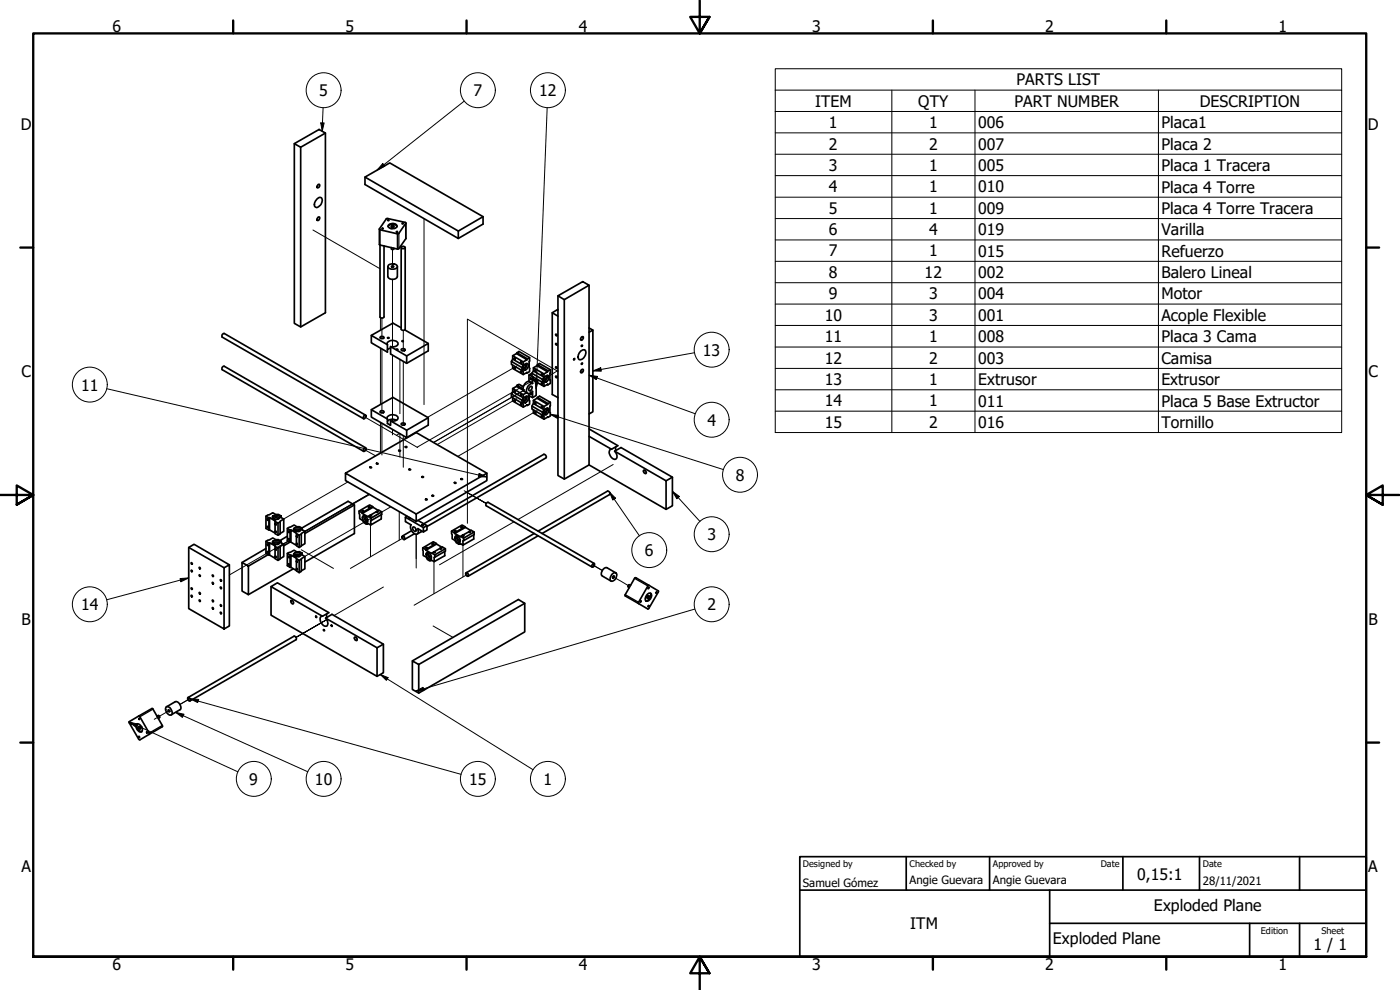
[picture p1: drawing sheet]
<svg xmlns="http://www.w3.org/2000/svg" width="420mm" height="297mm" viewBox="0 0 420 297" stroke-linecap="round" stroke-linejoin="round" font-family="sans-serif">
<!-- layer: Tweak Trail (ISO) -->
<g fill="none" stroke="#000" stroke-width=".3">
<path d="M93.9 69l20.1 11.6M117.8 74.9v5.3M127.3 65.6v55.8M114.2 95.3v3.7M114.6 95.4v6.2M117.8 83.8v20.3M121 99.1v6.2M114.2 104.4v16.9M114.6 104.7v19.2M117.8 106.5v19.9M120 107.8v16.3M121 108.4v19.2"/>
<path d="M155.1 109.8l-26.8 15.4M155.1 119.6l-23.9 13.8M157.5 117l-27.4 15.8M159.2 115.9v.1M161.2 114.8l-.3 .2M161.2 113.4l-36 20.8M167.4 111.4l-27.1-15.7v61.3M167.4 111.2l-2.4 1.4M109.4 125.1l15.9 9.2M109.4 134.9l3.3 1.9M114.2 126.7v9.2M114.6 127v9.5"/>
<path d="M117.8 128.8v1.7M120 130l-1 .6M120 130.1v7M121 130.7v9.5M161.2 123.2l-23.8 13.8M184 139.4l-28.6 16.5M104.5 144.6l-19.4 11.2M110.7 148.3l-19.2 11.1M110.8 148.3l-19.3 11.1M110.9 148.4l-19.4 11.2M111.2 157.5v9.6M117.3 152.1l-25.8 14.8"/>
<path d="M119.8 153.5v8.5M124.9 159.1h.1M139.3 147.2l6.6 3.9-5.6-3.2M143.9 149.9l2 1.2M154.2 156.6l-22.3 12.9M86.4 162.4l-17.6 10.1M86.6 162.4l-1.5 .8M90.4 165l9.7 5.5M115.1 176.1l-14.9 8.6M121.1 161.3l-15.9 9.2M124.9 160.3v10.1M130.2 168.5v9.6"/>
<path d="M138.9 163.5v9.6M140.2 172.4l-15.9 9.2M178.1 169.6l2.7 1.6M183.9 173l4.6 2.7M88.8 191.2l9.2-5.3-9.2 5.3M96.2 187l-7.4 4.2M130 187.8l6 3.4M50.9 213.2l-4.6 2.6M56.7 209.8l-2.7 1.6"/>
</g>
<!-- layer: Visible (ISO) -->
<g fill="none" stroke="#000" stroke-width=".51">
<path d="M97.7 39.9v53.9l-7.5 4.3-1.9-1.1v-53.9M88.3 43.1l7.5-4.3 1.9 1.1-7.5 4.3zM90.2 44.2v53.9M95.2 59.6a.83 .83 0 0 1 1.2-.3 .83 .83 0 0 1 .2 1.2 2.13 2.13 0 0 1-1.7 1.7 1.47 1.47 0 0 1 .2-2.4zM95.5 55.4l.2-.1a.56 .56 0 0 1 .1 .7 .56 .56 0 0 1-.7 .2zM109.5 53.1l28 16.2M95.4 65.3l.3-.2a.56 .56 0 0 1 .1 .7 .56 .56 0 0 1-.7 .2zM113.9 68.8v4.6l.1 .1M114 73.5v21.6a.73 .73 0 0 0 1.3 0v-21.3M114.7 68.5l.3 .1-.3 .1zM116 65.6l.2-.1 5.4 1.2 .2 .3-2.2 3.2-5.7-1.3v-.2zM116.4 66l.3 .2h-.2z"/>
<path d="M116.4 80v3a1.65 1.65 0 0 0 2.9 0v-3M116.5 68a1.62 1.62 0 0 1 2.6 0M116.5 67.6a1.61 1.61 0 0 1 2.7 .3 1.57 1.57 0 0 1-2.7-.1zM116.6 79.5a1.71 1.71 0 0 1 2.7 .6 1.76 1.76 0 0 1-2.9-.1zM117.5 67.9a.36 .36 0 0 0 .3 .4 .36 .36 0 0 0 .4-.4M117.5 74.3v.4a.38 .38 0 0 0 .4 .2 .38 .38 0 0 0 .3-.4M117.6 79.8l.6 .1a.3 .3 0 0 1-.4 .3 .3 .3 0 0 1-.2-.4zM118.9 69.5l.4 .1zM120.4 74.3v24.5a.73 .73 0 0 0 1.2 0v-24.5M120.5 74.1a.6 .6 0 0 1 .6-.2 .6 .6 0 0 1 .4 .5 .58 .58 0 0 1-.6 .3 .58 .58 0 0 1-.4-.6zM121.8 66.9v4.7l-2.2 3.1-5.6-1.2M145 65l-7.5 4.3v2.3l-28-16.2v-2.3l7.5-4.2 28 16.1v2.2l-7.5 4.4"/>
<path d="M120.4 98.3l-2.5-1.3-6.5 3.6M121.5 99l7 4M165.7 93.8l1.7 1.1M167.4 88.8l7.5-4.3 1.9 1.1-7.4 4.3zM167.4 88.8v53.9l2 1 7.4-4.2M167.4 93l-.1-.1-1.6 .9v24.5l1.7 1M169.4 89.9v53.8M176.8 99.7l1.1-.7v24.6l-1.1 .6M176.8 85.6v53.9M176.8 98.4l1.1 .6M111.4 100.6l4.9 2.8v2.2l-4.9-2.7zM114 101.2a.63 .63 0 0 1 .7-.3 .63 .63 0 0 1 .5 .6h-.1a.65 .65 0 0 1-1.1-.3z"/>
<path d="M116.3 103.4a1.24 1.24 0 0 1 1.7-1.2 1.01 1.01 0 0 1 1.2 .3 1.01 1.01 0 0 1 0 1.2l-1 .4-1-.1M116.3 101.3h.4a.23 .23 0 0 1-.2 .2 .23 .23 0 0 1-.2-.2zM117.2 104.4l-.9 .6M117.2 104l4.8 2.8v2.2l-4.8-2.8zM120.5 104.8l.1-.1a.56 .56 0 0 1 .6-.1 .56 .56 0 0 1 .3 .5 .58 .58 0 0 1-.6 .2 .58 .58 0 0 1-.4-.5zM120.6 102.3h.4v.2zM122 106.8l6.5-3.8v2.3l-6.5 3.7M153.5 118.2v.9l3.5 2.1v1M153.5 108.4v.9l3.5 2.1v1M153.9 116.6v.9l3.1 1.9-.3 .7M153.9 117.5l-.4 .7 3.2 1.9v.9M153.9 119.4v.9l3.1 1.9 1.2-.7 .1 .2-.2-.2"/>
<path d="M153.9 106.7v1l3.1 1.9-.3 .7M153.9 107.7l-.4 .7 3.2 1.9v.9M153.9 109.6v.9l3.1 1.9 1.2-.7 .1 .2-.2-.2M154.2 107.6a.25 .25 0 0 1 .4 0 .25 .25 0 0 1 0 .3zM154.3 117.3h.3v.4h-.2zM155 115.9l-1.1 .7 3.1 1.8v1M155 106.1l-1.1 .6 3.1 1.9v1M155.1 115.6l-.1 .3 2 1.2M155.1 105.8l-.1 .3 3.2 1.8-1.2 .7M156.2 118.5h.3v.4zM156.2 108.7l.1-.1a.26 .26 0 0 1 .3 .2 .26 .26 0 0 1-.2 .3zM157 116l-1.2-.7-.7 .3 1.9 1.1"/>
<path d="M157.4 119.2a.66 .66 0 0 1 1.1-.2 .66 .66 0 0 1-.1 1.1 .75 .75 0 0 1-.5 .8 .75 .75 0 0 1-.9-.4zM157.5 119.1a.63 .63 0 0 1 .1 .7 .63 .63 0 0 1-.6 .3M157.5 109.3a.61 .61 0 0 1 .1 .7 .61 .61 0 0 1-.6 .3M157.7 109.1a.65 .65 0 0 1 .9 .3 .65 .65 0 0 1-.2 .9 .71 .71 0 0 1-.6 .7 .71 .71 0 0 1-.8-.5l.2-.7zM158 117.8l-1 .6M158.1 118.9a1.52 1.52 0 0 1-1.1 1.7M158.1 109.1a1.61 1.61 0 0 1-1.1 1.8M158.2 107.9l.1-.2-3.2-1.9 .7-.3 3.1 1.8-.1 3.1M158.7 112.5v1.9l1.1 .6M158.7 114.4a2.16 2.16 0 0 0-1.5 2.9l1.2 .7M158.8 118.7l.1 1.6M158.9 110.5v1l-.6 .4"/>
<path d="M158.9 107.3l-.6 .4M159 116.1a.39 .39 0 0 1 .6-.1 .39 .39 0 0 1 0 .6 .54 .54 0 0 1-.3 .6 .54 .54 0 0 1-.6-.2zM159.3 117.9l.1 .5-.3-.4M159.6 112v.9l3.7 2.1v.9M159.7 111.9l-1 .6 1.1 .6v1.9M159.8 115a2.01 2.01 0 0 0-1.4 3h.8l.6-.6v1.9M159.8 113.1h.1M160.1 110.3v1l3.2 1.8-.5 .7M160.1 111.3l-.5 .7 3.2 1.8v.9M160.1 113.1v1l3.2 1.8 1-.6 .2 .1-.2-.1M160.5 113.9l.2-.1 .1 .4-.1 .1zM160.9 114.6v4.1l-1.1 .6-1.1-.6v-.6"/>
<path d="M161.2 119.5l-1.1 .6 3.2 1.9v.9M161.2 109.7l-1.1 .6 3.2 1.9v.9M161.3 119.2l-.1 .3 3.1 1.8-1 .7M161.3 109.4l-.1 .3 3.1 1.9-1 .6M163.6 113a.59 .59 0 0 1 .6-.4 .59 .59 0 0 1 .5 .6 1.06 1.06 0 0 1-.3 1.1 1.06 1.06 0 0 1-1.1 .2l-.2-.4zM163.8 112.9a.63 .63 0 0 1 0 .7 .63 .63 0 0 1-.6 .3M164.3 112.6v.2a1.6 1.6 0 0 1-1.1 1.6M164.3 111.6l.2-.4-3.2-1.8 .6-.3 3.3 1.8v3.1M165 114l.2 1-.7 .4M165.2 110.9l-.7 .3M172.2 107.7l.3-.1-.1 .3zM174.2 105.5a.86 .86 0 0 1 1-.6 .86 .86 0 0 1 .6 1 1.75 1.75 0 0 1-2.1 1.8 2.17 2.17 0 0 1 .5-2.2z"/>
<path d="M174.5 110.9a.36 .36 0 0 1 .5 0 .36 .36 0 0 1 0 .5l-.2 .3a.36 .36 0 0 1-.5 .1 .36 .36 0 0 1 0-.6zM174.5 101.1l.3-.1a.53 .53 0 0 1 .1 .7 .53 .53 0 0 1-.7 .2zM174.6 103.6l.2 .1-.3 .2zM174.7 108.9l.1 .2-.2 .2zM109.2 124.8a.4 .4 0 0 1 .6-.1 .4 .4 0 0 1-.1 .6l-.6 .3zM109.2 134.7l.3-.3a.54 .54 0 0 1 .3 .7 .54 .54 0 0 1-.8 .2zM109.7 124.6l-42.4-24.5a.73 .73 0 0 0-.6 1l42.5 24.6M109.7 134.4l-42.4-24.5a.67 .67 0 0 0-.6 .3 .67 .67 0 0 0 0 .7l42.5 24.5M111.4 122.9l6.5-3.7 10.6 6.1v2.3l-6.5 3.7M113 139l.5 .2h-.4zM114 123.5a.63 .63 0 0 1 .7-.3 .63 .63 0 0 1 .5 .5l-.1 .1a.65 .65 0 0 1-1.1-.3zM116.3 125.7v1.3l.9 .6v-1.3"/>
<path d="M116.3 125.7a1.24 1.24 0 0 1 1.7-1.3 1.01 1.01 0 0 1 1.2 .4 1.01 1.01 0 0 1 0 1.2l-1 .4-1-.1M116.3 125.7l-4.9-2.8v2.2l10.6 6.2v-2.2l-4.8-2.8M119 126.1a2.22 2.22 0 0 0-2.7 .3M120.5 127h.1a.56 .56 0 0 1 .6-.1 .56 .56 0 0 1 .3 .5 .58 .58 0 0 1-.6 .2 .58 .58 0 0 1-.4-.6zM128.5 125.3l-6.5 3.8M154.2 120.1a.25 .25 0 0 1 .4 .1 .25 .25 0 0 1 0 .3zM156.2 121.3l.2-.1 .2 .4-.2 .1zM158.8 120.2l.1 1.1-.6 .4M159.6 121.8v.9l3.7 2.1v1M160.1 120.1v1l3.2 1.8-.5 .8M160.1 121.1l-.5 .7 3.2 1.9v.9M160.1 122.9v1l3.2 1.9 1-.7"/>
<path d="M163.6 122.8a.63 .63 0 0 1 .9-.3 .63 .63 0 0 1 .2 .9 .9 .9 0 0 1-.5 .9 .9 .9 0 0 1-.9 0l-.2-.4zM163.8 122.7a.63 .63 0 0 1 0 .7 .63 .63 0 0 1-.6 .3M164.3 122.4v.6a1.54 1.54 0 0 1-1.1 1.3M164.3 121.3l.2-.2-3.2-1.9 .6-.3 3.3 1.8v3.2M165 123.7l.2 1.1-.7 .4M165.2 120.7l-.7 .4M176.8 128.7l8.6 5-1.9 1.1M176.8 130.9l6.7 3.9M183.5 134.8a1.24 1.24 0 0 0-.2 2.2 1.01 1.01 0 0 0 .8 .8 1.01 1.01 0 0 0 1.1-.6l-.1-.8-.6-1M184.5 135.4l15.4 8.9v8.5l-23.1-13.3M184.5 135.4l1.9-1.1 15.4 8.9-1.9 1.1M184.8 134v1.2"/>
<path d="M79.8 154.9l.9 .5M80.9 159l1.6 .9M81.8 155.4a1.61 1.61 0 0 1 2.1 0M81.9 154.9a1.34 1.34 0 0 1 2 .4 1.25 1.25 0 0 1-2.2-.2zM82.2 155.8a.67 .67 0 0 1 .6-.4 .67 .67 0 0 1 .6 .4M82.5 157.1l.1-.8-1.7-1v3.7l-.2 .1M82.5 156.4l.9 .6v3.6l-.9-.5v-.6M82.5 157.1h.4v.4zM82.5 157.3v2.1M84.1 156.6l-.7 .4M84.3 155.2v-.4v.4l.9 .6v3.6l-1.1 .7M84.3 154.8l-.7-.4h-.9l-.8-.6-2.1 1.1v3.6l.9 .6v-3.7l.2-.1"/>
<path d="M85.2 155.8l-1.1 .6v3.9l-.7 .3M86.2 158.5l.9 .6M88.1 159.1a1.62 1.62 0 0 1 2.1 0M88.2 158.5a1.38 1.38 0 0 1 2.1 .4 1.36 1.36 0 0 1-2.2 0zM88.6 159.4a.67 .67 0 0 1 .6-.3 .67 .67 0 0 1 .6 .3M90.6 158.4l13.9-8 1.9 1.1v8.6l-14.9 8.5M90.7 158.9v-.4v.4l.8 .5v3.7l-1.1 .7M90.7 158.5l-.8-.5h-.8l-.8-.5-2.1 1v3.7l.9 .5v-3.6l.2-.1M91.5 159.4l-1.1 .7v3.8l-.6 .4M103.7 142v2.2l21.2 12.2v-2.2l-21.2-12.2 21.2-12.2 21.2 12.2v2.2l-21.2 12.2M106.4 151.5l-14.9 8.6M108.7 154l1.7 1.1 .6-.4"/>
<path d="M108.8 154.9a1.2 1.2 0 0 1 1.6 1.5 .75 .75 0 0 1-.9 .3 .75 .75 0 0 1-.5-.8zM109.3 154.7a1.52 1.52 0 0 0 1 1.8M109.8 155a.63 .63 0 0 0-.1 .7 .63 .63 0 0 0 .7 .3M110.4 157l-.4 .3 .4-.3 .9 .5M111.1 140.1h.2l.2 .2-.4 .1zM111.8 152l-.9-.5-3.1 1.8 .1 2.3 2.1 1.7M112 152.2l-.2-.2-3.2 1.8-.8-.5M113 153.5l-1.8 1M113.1 153.5l.6-.4 .9 .5-3.2 1.8-.9-.5M113.5 153.1l-1.5-.9-3.3 1.8-.1-.2M114.4 154.4v1.3l-3.1 1.8 .1-1.3M114.6 153.6v.8l-3.2 1.8v-.8"/>
<path d="M121.7 155.2l5.4 3.1M122.2 154.9l-.5 .3v1.3l1.7 1a1.96 1.96 0 0 0 1.8 2.7l.3-.5-.1-1.1 1.7 1M122.8 140.8l.5 .1-.5 .1zM122.8 155.2l-.1 .2h.4M123.5 159.2l-2.7 1.6M123.9 158.2a.76 .76 0 0 1 .8 .3 .76 .76 0 0 1 0 .9 .94 .94 0 0 1-.8-1.2zM125.4 156.1l2.7 1.6M126.6 143.1h.5zM126.6 159.3l-1.4 .9M127.1 158.3l1-.6v1.3l-1 .6zM127.2 157.1l36-20.8a.73 .73 0 0 1 .6 1.1l-35.7 20.6M136.4 144.8l.3-.1 .1 .3h-.3z"/>
<path d="M138.3 143.7l.4-.1 .1 .2-.4 .1zM139.6 158l-.9-.5-3.2 1.9 .2 2.3 2 1.6M139.7 158.2l-.1-.2-3.2 1.9-.9-.5M140.7 159.6l-1.8 1M140.8 159.4l.6-.3 .9 .5-3.2 1.9-.9-.5M141.3 159.2l-1.6-1-3.2 1.9-.1-.2M142.3 159.6v.8l-3.2 1.8v-.7M146.1 142l-21.2 12.2M161.5 159.4l20.8-12a.67 .67 0 0 1 .6 .3 .67 .67 0 0 1 0 .7l-20.2 11.7M193.2 141.1a.58 .58 0 0 1 .6 .3 .58 .58 0 0 1-.1 .7 .75 .75 0 0 1-.5-1zM201.8 143.2v8.6l-1.9 1M56.6 164.3l10.6 6.1"/>
<path d="M57.3 176.5h.3l.1 .3zM57.4 168.8l.3 .5zM57.4 178.6l.3 .3-.1 .2zM59.8 177.8l.1-.1a.26 .26 0 0 1 .2 .2 .26 .26 0 0 1-.2 .3zM59.8 170.2l.3 .5zM63.7 174.8l.3 .1-.1 .3zM63.8 172.5l.2 .5zM66.1 176.2h.3v.4zM68.8 169.5l-10.6-6.2-1.6 1v18.3l10.6 6.1v-18.3l1.6-.9v18.3l-1.6 .9M72.6 168.8l1.9 1v8.6l-1.9-1.1zM79.8 164.6l-7.2 4.2M79.8 162.4l.9 .5"/>
<path d="M80.5 166.4l-6 3.4M80.9 166.5l1.6 1M81.3 176l1.9-1.1 15.5 8.9-1.9 1.1zM81.3 176v8.6l31.9 18.3v-8.5l-15.5-8.9M81.8 163a1.61 1.61 0 0 1 2.1 0M81.9 162.4a1.38 1.38 0 0 1 2 .4 1.36 1.36 0 0 1-2.2 0zM82.2 163.3a.67 .67 0 0 1 .6-.4 .67 .67 0 0 1 .6 .4M82.5 164.6l.1-.8-1.7-.9v3.6h-.2M82.5 163.9l.9 .6v3.6l-.9-.5v-.5M82.5 164.8v2.1M82.6 164.6l.3 .2v.3l-.4-.3zM84.1 164.1l-.7 .4"/>
<path d="M84.3 162.8v-.4v.4l.9 .5v3.7l-1.1 .6M84.3 162.4l-.7-.5h-.9l-.8-.5-2.1 1v3.6l.9 .5v-3.6h.2M85.2 163.3l-1.1 .6v3.9l-.7 .3M86.2 160.9l-2.1 1.3M86.2 166l.9 .5M87 162.7l-1.8 1.1M87.3 162.7l1.7 .9M87.3 170.2l1.7 1M88 170.7l-13.5 7.7M88.1 166.7a1.62 1.62 0 0 1 2.1 0M88.2 166.1a1.16 1.16 0 0 1 1.2-.4 1.16 1.16 0 0 1 .8 1 1.45 1.45 0 0 1-2.1-.2zM88.6 167a.63 .63 0 0 1 .6-.5 .63 .63 0 0 1 .6 .5"/>
<path d="M89 168.3v-.8l-1.7-1v3.7h-.2M89 167.6l.8 .5v3.7l-.8-.5v-.6M89 170.5l.3 .2-.1 .3-.2-.1zM89 168.3l.3 .4h-.3zM89 160.8v-.8l-1.7-1v3.7h-.2M89 160.1l.8 .5v3.7l-.8-.5v-.6M89 163l.3 .2-.1 .2-.2-.1zM89 160.7l.2 .1v.4zM89 161v2.1M89 168.5v2M90.4 167.8l-.6 .3M90.4 160.3l-.6 .3"/>
<path d="M90.7 166.5v-.5v.5l.8 .5v3.7l-1.1 .5M90.7 166l-.8-.5-.8 .1-.8-.5-2.1 .9v3.7l.9 .5v-3.7h.2M91.5 167l-1.1 .6v3.8l-.6 .4M120.8 160.9a.57 .57 0 0 1 .6 .3 .57 .57 0 0 1-.2 .7 .78 .78 0 0 1-.4-1zM124.4 160.1l-3 1.7M127.7 164.3l.4-.1 .1 .2-.4 .1zM127.8 165.1l1.7 .9 .6-.3M128.1 165.8a1.24 1.24 0 0 1 1.1 .7 1.24 1.24 0 0 1 0 1.3 1.32 1.32 0 0 1-1.1-2zM128.3 165.8v.1a1.47 1.47 0 0 0 1.1 1.7M128.8 166a.61 .61 0 0 0 0 .7 .61 .61 0 0 0 .6 .3M129.5 168.1l-.5 .2 .5-.2 .8 .4M130.9 163.1l-.9-.6-3.1 1.9 .1 2.3 .9 .4 .4 .8 .7 .4"/>
<path d="M131 163.2l-.1-.1-3.1 1.8-.9-.5M132.1 164.5l-1.9 1.1M132.2 164.5l.6-.4 .9 .5-3.2 1.9-.9-.5M132.7 164.2l-1.7-1-3.2 1.9v-.2M133.5 165.5v1.2l-3.2 1.8v-1.3h.2M133.7 164.6v.7l-3.2 1.9v-.7M136.5 160.1l1.7 .9 .5-.4M136.6 161a1.2 1.2 0 0 1 1.5 1.4 .75 .75 0 0 1-.9 .4 .75 .75 0 0 1-.5-.8zM137 160.8a1.52 1.52 0 0 0 1 1.7M137.5 161h-.1a.73 .73 0 0 0 .7 1M138.1 163.1l-.4 .2 .4-.2 .8 .5M139.8 171.9a.58 .58 0 0 1 .7 .3 .58 .58 0 0 1-.2 .7 .75 .75 0 0 1-.5-1z"/>
<path d="M142.2 160.5v1.2l-3.3 1.9v-1.3l.2-.1M160.3 160.1l-20.4 11.8M161.5 160.8l-21 12.1M177.9 169.2l.3-.1a.55 .55 0 0 1 .1 .7 .55 .55 0 0 1-.6 .2zM178.4 169.1l-32-18.4a.75 .75 0 0 0-.5 1.1l31.8 18.4M183.7 172.3a.77 .77 0 0 1 1.1-.4 .77 .77 0 0 1 .2 1.2 1.08 1.08 0 0 1-.6 1.1 1.08 1.08 0 0 1-1.3-.2v-.7zM184.1 172.8a.29 .29 0 0 1 .2 .4 .29 .29 0 0 1-.5 .1zM184.8 171.9l-2.6-1.5a1.65 1.65 0 0 0-1.4 2.4l2.6 1.6M189.2 175.6l-.3-.2-.3 .2-.2 .3 .4 .4M194.4 178.2a.67 .67 0 0 1 .9-.2 .67 .67 0 0 1 .2 .9 1.46 1.46 0 0 1-1.7 1.4 1.68 1.68 0 0 1 .6-2.1zM194.4 176.5l.4-.1-.2 .2zM194.6 178.9l.3 .1-.5 .5-.1-.2z"/>
<path d="M194.8 178.9a.38 .38 0 0 0-.6 0 .38 .38 0 0 0 0 .5l.2 .1M194.8 175.6l-.4 .2-2.8 4.9v.4M194.8 175.6l2.7 1.7v.4l-3 5-2.9-1.6M194.8 175.6l-4-2.3-.3 .1-2.9 5.3 4 2.4M195.1 178a1.63 1.63 0 0 1-1.3 2.3M59.8 180l.3 .5zM63.7 180.1l.1-.1a.26 .26 0 0 1 .3 .2 .26 .26 0 0 1-.2 .3zM63.8 182.3l.2 .4zM66.1 183.8l.2-.1 .2 .4h-.2zM87.3 180.1a.62 .62 0 0 1 .7 .4 .62 .62 0 0 1-.2 .7 .84 .84 0 0 1-.5-1.1zM96.8 184.9a1.08 1.08 0 0 0-.8 .8 1.08 1.08 0 0 0 .4 1.1 1.12 1.12 0 0 0 .7 1 1.12 1.12 0 0 0 1.2-.3 2.15 2.15 0 0 0-.6-2M97.7 185.5l1.9-1.2 15.5 9-1.9 1.1"/>
<path d="M98.1 184.1v1.2M99.4 187.6h.2l.1 .3zM106.4 191.2a.58 .58 0 0 1 .7 .3 .58 .58 0 0 1-.2 .7 .75 .75 0 0 1-.5-1zM115.1 193.3v8.6l-1.9 1M123.8 198.3l1.9 1.1v8.5l-1.9-1zM123.8 198.3l31.8-18.4 1.9 1.1-31.8 18.4M157.5 181v8.6l-31.8 18.3M192.2 180.5l.2-.1-.2 .3zM194.5 181.8l.3-.1-.2 .3zM39.4 216.9l.2 .3zM41 217.3a1.47 1.47 0 0 1 1.5 .7 1.47 1.47 0 0 1-.1 1.6 1.66 1.66 0 0 1-1.4-2.3zM41.2 217.2a1.71 1.71 0 0 0 1.3 2.3"/>
<path d="M41.6 218.1a.39 .39 0 0 1 .5-.1 .39 .39 0 0 1 .1 .6l-.2 .1M41.6 218.1a.33 .33 0 0 1 .4 .2 .33 .33 0 0 1-.2 .4zM41.6 214.9l-2.8 1.6-.1 .3 3 5.1 .3 .1 2.8-1.7M41.6 214.9l.4 .2 2.8 4.8v.4M41.6 214.9l4-2.3h.2l3 5.3-4 2.4M41.7 215.6l.1 .3zM44 219.6l.2 .3zM47.1 214.9l.6-.2 .2 .2v.4l-.4 .3M49.8 212.1a1.6 1.6 0 0 1 1.6 2.4 1.66 1.66 0 0 1-1.6-2.4zM50 212.1l2.6-1.5a1.66 1.66 0 0 1 1.5 2.3l-2.7 1.6M56.3 209.3a.59 .59 0 0 1 .7 .3 .59 .59 0 0 1-.1 .8l-.6-.6zM56.5 209.3l31.8-18.4a.75 .75 0 0 1 .5 1l-31.8 18.4"/>
<path d="M41.7 220.9l.1 .4z"/>
<circle cx="117.8" cy="67.8" r=".3"/>
<circle cx="120.8" cy="67.1" r=".16"/>
<circle cx="119.1" cy="104.9" r=".2"/>
<circle cx="154.5" cy="110.5" r=".21"/>
<circle cx="156.5" cy="111.6" r=".19"/>
<circle cx="159.3" cy="113.7" r=".21"/>
<circle cx="160.7" cy="111.3" r=".22"/>
<circle cx="162.6" cy="112.4" r=".21"/>
<circle cx="162.6" cy="115.2" r=".21"/>
<circle cx="166.9" cy="103.3" r=".24"/>
<circle cx="167" cy="100.5" r=".25"/>
<circle cx="167" cy="113" r=".25"/>
<circle cx="167" cy="110.2" r=".25"/>
<circle cx="119.9" cy="135.2" r=".23"/>
<circle cx="121.9" cy="134.1" r=".22"/>
<circle cx="160.7" cy="121.1" r=".19"/>
<circle cx="160.7" cy="123.9" r=".19"/>
<circle cx="162.6" cy="122.2" r=".21"/>
<circle cx="162.6" cy="125" r=".21"/>
<circle cx="80.3" cy="158.1" r=".24"/>
<circle cx="80.3" cy="155.8" r=".25"/>
<circle cx="82.8" cy="159.5" r=".26"/>
<circle cx="86.7" cy="159.5" r=".25"/>
<circle cx="108.8" cy="153.3" r=".2"/>
<circle cx="110.8" cy="152.2" r=".22"/>
<circle cx="111.2" cy="154.7" r=".21"/>
<circle cx="113.2" cy="153.6" r=".2"/>
<circle cx="126.9" cy="157.5" r=".2"/>
<circle cx="128" cy="149.8" r=".2"/>
<circle cx="129.9" cy="148.7" r=".2"/>
<circle cx="136.6" cy="159.4" r=".2"/>
<circle cx="138.5" cy="158.3" r=".22"/>
<circle cx="140.9" cy="159.6" r=".2"/>
<circle cx="57.5" cy="171.3" r=".19"/>
<circle cx="59.9" cy="172.7" r=".19"/>
<circle cx="66.2" cy="174.1" r=".22"/>
<circle cx="80.3" cy="163.4" r=".25"/>
<circle cx="80.3" cy="165.6" r=".23"/>
<circle cx="82.8" cy="167.1" r=".23"/>
<circle cx="86.7" cy="167.1" r=".24"/>
<circle cx="86.7" cy="161.8" r=".22"/>
<circle cx="86.7" cy="169.3" r=".22"/>
<circle cx="129.9" cy="163.2" r=".2"/>
<circle cx="130.3" cy="165.7" r=".2"/>
<circle cx="132.3" cy="164.6" r=".22"/>
<circle cx="139" cy="160.7" r=".22"/>
<circle cx="197" cy="177.8" r=".17"/>
<circle cx="66.2" cy="181.7" r=".19"/>
<circle cx="94.9" cy="185.1" r=".21"/>
<circle cx="97.2" cy="189.1" r=".18"/>
<circle cx="50.7" cy="213.2" r=".32"/>
</g>
<!-- layer: Visible Narrow (ISO) -->
<path d="M114 68.9v4.6M119.3 70.2v4.5M119.7 70v4.6M121.8 67v4.6M187.6 178.4l4 2.3M190.4 173.5l4 2.3M45.9 212.8l-3.9 2.3M48.7 217.7l-3.9 2.2" fill="none" stroke="#000" stroke-width=".38"/>
<!-- layer: Symbol (ISO) -->
<g fill="none" stroke="#000" stroke-width=".3">
<path d="M96.3 36.9h1l-.6 2.5zM97 32.3l-.3 7.1M139.3 30.3l-26.1 20.7M164.2 32.3l-3.3 84.3M232.7 27v-6.4h170v6.4M232.7 27h170v6.5M232.7 27v102.8h170v-96.3M232.7 33.5h170M232.7 39.9h170M267.7 27v102.8M292.6 27v102.8M347.7 27v102.8"/>
<path d="M114.9 49.1l.6 .7-2.3 1.2zM232.7 46.3h170M232.7 52.7h170M232.7 59.2h170M232.7 65.6h170M232.7 72h170M232.7 78.4h170M232.7 84.8h170M232.7 91.2h170M232.7 97.6h170M32.1 116.6l114 26.5M160.5 114.2h1l-.6 2.4z"/>
<path d="M176.8 112.6l2.5 .4-.4 .9zM176.8 112.6l31.8 11.5M177.9 111.3l2.4-1 .2 1.1zM208.4 105.8l-30.5 5.5M232.7 104.1h170M232.7 110.5h170M232.7 117h170M165.2 124.3l2.4 .3-.2 1zM165.2 124.3l51.9 16.6M232.7 123.4h170M143.8 142l2.3 1.1h-2.5zM182.9 147.7l1.8 1.8-.8 .5z"/>
<path d="M182.9 147.7l9 13.1M201.8 147.4l2.1 1.6-.8 .7zM201.8 147.4l8.3 9M54 173.6l2.6-.2-2.3 1.1zM56.6 173.4l-24.5 6.5M208.5 182.7l-83.8 24.7M38.7 216.6l2.5 .6-.4 1zM38.7 216.6l32.7 15M52.7 213.7l2.5 .6-.5 1zM52.7 213.7l39.7 17.9M57.1 209.7l2.5 .2-.3 .9zM57.1 209.7l81.3 22.6"/>
<path d="M114.1 202.4l2.4 .9-.5 .8zM114.1 202.4l45.9 28.5M124.7 207.4l2.2-1.2 .4 1z"/>
<circle cx="97.1" cy="27.1" r="5.2"/>
<circle cx="143.4" cy="27.1" r="5.2"/>
<circle cx="164.4" cy="27.1" r="5.2"/>
<circle cx="27" cy="115.4" r="5.2"/>
<circle cx="213.6" cy="104.9" r="5.2"/>
<circle cx="213.6" cy="125.9" r="5.2"/>
<circle cx="222.1" cy="142.4" r="5.2"/>
<circle cx="194.8" cy="165.1" r="5.2"/>
<circle cx="213.6" cy="160.3" r="5.2"/>
<circle cx="27" cy="181.3" r="5.2"/>
<circle cx="213.6" cy="181.3" r="5.2"/>
<circle cx="76.2" cy="233.7" r="5.2"/>
<circle cx="97.1" cy="233.7" r="5.2"/>
<circle cx="143.4" cy="233.7" r="5.2"/>
<circle cx="164.4" cy="233.7" r="5.2"/>
</g>
<!-- layer: Border (ISO) -->
<g fill="none" stroke="#000" stroke-width=".7">
<path d="M70 6.1v3.9M140 6.1v3.9M210 0v10l-2.9-4.9h5.8l-2.9 4.9 2.9-4.9M280 6.1v3.9M350 6.1v3.9M6.1 74.3h3.9M410 74.3h3.9M0 148.5h10l-5-2.8v5.7l5-2.9-5 2.9M420 148.5h-10l5-2.8v5.7l-5-2.9 5 2.9M6.1 222.8h3.9M410 222.8h3.9M10 287.1v-277.1h400v277.1h-400h400"/>
<path d="M70 287.1v3.8M140 287.1v3.8M212.9 292l-2.9-4.9 2.9 4.9h-5.8l2.9-4.9v9.9M280 287.1v3.8M350 287.1v3.8"/>
</g>
<!-- layer: Title (ISO) -->
<path d="M240 257h170v30.1h-170zM272 257v10.1M297 257v10.1M337 257v10.1M360 257v10.1M390 257v10.1M240 267.1h170M315 277h95M315 267.1v20M375 277v10.1M390 277v10.1" fill="none" stroke="#000" stroke-width=".51"/>
<!-- layer: Symbol (ISO) -->
<g fill="#000">
<path d="M96.3 36.9h1l-.6 2.5z" fill-rule="evenodd"/>
<path d="M114.9 49.1l.6 .7-2.3 1.2z" fill-rule="evenodd"/>
<path d="M160.5 114.2h1l-.6 2.4z" fill-rule="evenodd"/>
<path d="M176.8 112.6l2.5 .4-.4 .9z" fill-rule="evenodd"/>
<path d="M177.9 111.3l2.4-1 .2 1.1z" fill-rule="evenodd"/>
<path d="M165.2 124.3l2.4 .3-.2 1z" fill-rule="evenodd"/>
<path d="M143.8 142l2.3 1.1h-2.5z" fill-rule="evenodd"/>
<path d="M182.9 147.7l1.8 1.8-.8 .5z" fill-rule="evenodd"/>
<path d="M201.8 147.4l2.1 1.6-.8 .7z" fill-rule="evenodd"/>
<path d="M54 173.6l2.6-.2-2.3 1.1z" fill-rule="evenodd"/>
<path d="M38.7 216.6l2.5 .6-.4 1z" fill-rule="evenodd"/>
<path d="M52.7 213.7l2.5 .6-.5 1z" fill-rule="evenodd"/>
<path d="M57.1 209.7l2.5 .2-.3 .9z" fill-rule="evenodd"/>
<path d="M114.1 202.4l2.4 .9-.5 .8z" fill-rule="evenodd"/>
<path d="M124.7 207.4l2.2-1.2 .4 1z" fill-rule="evenodd"/>
</g>
<g font-size="4.8">
<text x="33.7" y="9.6">6</text>
<text x="103.7" y="9.6">5</text>
<text x="173.7" y="9.6">4</text>
<text x="243.7" y="9.6">3</text>
<text x="313.7" y="9.6">2</text>
<text x="383.7" y="9.6">1</text>
<text x="95.8" y="28.8">5</text>
<text x="142.1" y="28.8">7</text>
<text x="161.8" y="28.9">12</text>
<text x="305.1" y="25.6">PARTS LIST</text>
<text x="244.6" y="32">ITEM</text>
<text x="275.6" y="32.1">QTY</text>
<text x="304.4" y="32">PART NUMBER</text>
<text x="360" y="32.1">DESCRIPTION</text>
<text x="6.2" y="38.9">D</text>
<text x="248.8" y="38.4">1</text>
<text x="278.8" y="38.4">1</text>
<text x="293.6" y="38.5">006</text>
<text x="348.6" y="38.5">Placa1</text>
<text x="410.5" y="38.9">D</text>
<text x="248.8" y="44.9">2</text>
<text x="278.8" y="44.9">2</text>
<text x="293.6" y="44.9">007</text>
<text x="348.6" y="44.9">Placa 2</text>
<text x="248.8" y="51.3">3</text>
<text x="278.8" y="51.2">1</text>
<text x="293.6" y="51.3">005</text>
<text x="348.6" y="51.4">Placa 1 Tracera</text>
<text x="248.8" y="57.7">4</text>
<text x="278.8" y="57.7">1</text>
<text x="293.6" y="57.7">010</text>
<text x="348.6" y="57.8">Placa 4 Torre</text>
<text x="248.8" y="64.1">5</text>
<text x="278.8" y="64.1">1</text>
<text x="293.6" y="64.1">009</text>
<text x="348.6" y="64.2">Placa 4 Torre Tracera</text>
<text x="248.8" y="70.5">6</text>
<text x="278.8" y="70.5">4</text>
<text x="293.6" y="70.5">019</text>
<text x="348.6" y="70.6">Varilla</text>
<text x="248.8" y="76.9">7</text>
<text x="278.8" y="76.9">1</text>
<text x="293.6" y="77">015</text>
<text x="348.6" y="77">Refuerzo</text>
<text x="248.8" y="83.4">8</text>
<text x="277.5" y="83.4">12</text>
<text x="293.6" y="83.4">002</text>
<text x="348.6" y="83.4">Balero Lineal</text>
<text x="248.8" y="89.8">9</text>
<text x="278.8" y="89.8">3</text>
<text x="293.6" y="89.8">004</text>
<text x="348.6" y="89.8">Motor</text>
<text x="247.5" y="96.3">10</text>
<text x="278.8" y="96.3">3</text>
<text x="293.6" y="96.3">001</text>
<text x="348.6" y="96.3">Acople Flexible</text>
<text x="210.9" y="106.7">13</text>
<text x="247.5" y="102.7">11</text>
<text x="278.8" y="102.7">1</text>
<text x="293.6" y="102.7">008</text>
<text x="348.6" y="102.7">Placa 3 Cama</text>
<text x="6.4" y="113.1">C</text>
<text x="247.5" y="109.1">12</text>
<text x="278.8" y="109.1">2</text>
<text x="293.6" y="109.1">003</text>
<text x="348.6" y="109.1">Camisa</text>
<text x="410.7" y="113.1">C</text>
<text x="24.4" y="117.2">11</text>
<text x="247.5" y="115.5">13</text>
<text x="278.8" y="115.5">1</text>
<text x="293.6" y="115.5">Extrusor</text>
<text x="348.6" y="115.5">Extrusor</text>
<text x="247.5" y="121.9">14</text>
<text x="278.8" y="121.9">1</text>
<text x="293.6" y="122">011</text>
<text x="348.6" y="122">Placa 5 Base Extructor</text>
<text x="212.3" y="127.7">4</text>
<text x="247.5" y="128.3">15</text>
<text x="278.8" y="128.4">2</text>
<text x="293.6" y="128.4">016</text>
<text x="348.6" y="128.4">Tornillo</text>
<text x="220.8" y="144.3">8</text>
<text x="193.5" y="166.9">6</text>
<text x="212.3" y="162.1">3</text>
<text x="24.4" y="183.1">14</text>
<text x="212.3" y="183.1">2</text>
<text x="6.4" y="187.4">B</text>
<text x="410.7" y="187.4">B</text>
<text x="74.8" y="235.5">9</text>
<text x="94.5" y="235.5">10</text>
<text x="140.8" y="235.5">15</text>
<text x="163.1" y="235.5">1</text>
<text x="6.4" y="261.7">A</text>
<text x="341.2" y="263.9">0,15:1</text>
<text x="410.7" y="261.7">A</text>
<text x="346.3" y="273.4">Exploded Plane</text>
<text x="273.2" y="278.8">ITM</text>
<text x="316" y="283.4">Exploded Plane</text>
<text x="394.2" y="285">1 / 1</text>
<text x="33.7" y="290.9">6</text>
<text x="103.7" y="290.9">5</text>
<text x="173.7" y="290.9">4</text>
<text x="243.7" y="290.9">3</text>
<text x="313.7" y="290.9">2</text>
<text x="383.7" y="290.9">1</text>
</g>
<g font-size="3.4">
<text x="241" y="266">Samuel Gómez</text>
<text x="273" y="265.4">Angie Guevara</text>
<text x="298" y="265.4">Angie Guevara</text>
<text x="361" y="265.5">28/11/2021</text>
</g>
<g font-size="2.7">
<text x="241" y="260.1">Designed by</text>
<text x="273" y="260.1">Checked by</text>
<text x="298" y="260.1">Approved by</text>
<text x="330.3" y="260">Date</text>
<text x="361" y="260">Date</text>
<text x="378.4" y="280.1">Edition</text>
<text x="396.6" y="280.1">Sheet</text>
</g>
</svg>
